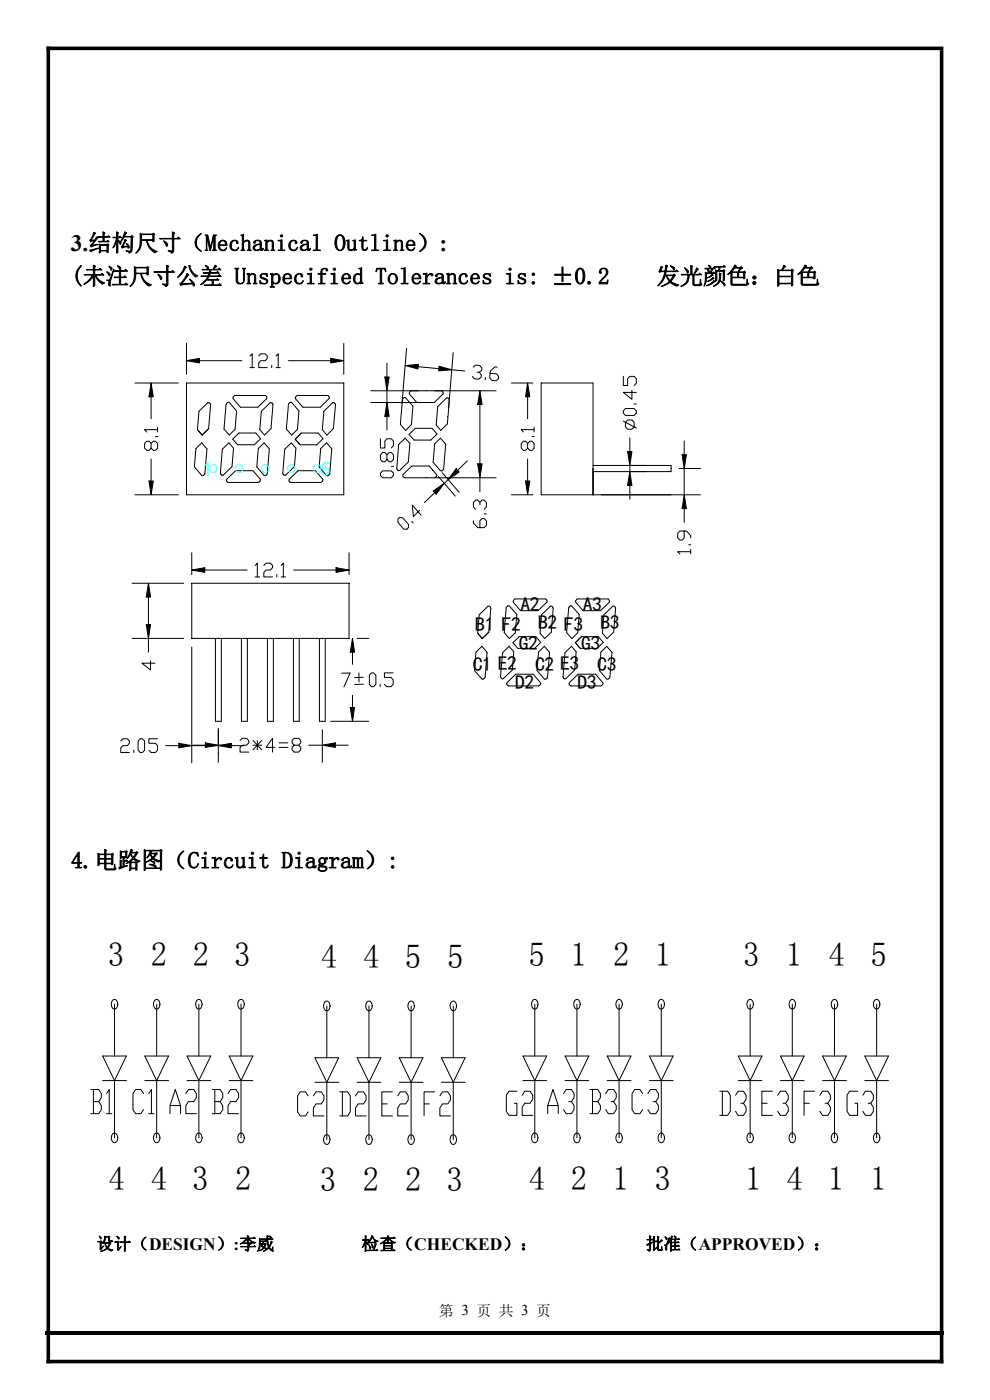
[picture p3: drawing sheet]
<svg xmlns="http://www.w3.org/2000/svg" width="210mm" height="297mm" viewBox="0 0 210 297" stroke-linecap="round" stroke-linejoin="round" font-family="sans-serif">
<path d="M9.7 282.3h190.5v.8h-190.5z" fill="#000"/>
<g fill="none" stroke="#000" stroke-width=".21">
<path d="M39.6 72.9v6.5M39.6 76.5l2.7-.5v1zM42.3 76.5h9M53 75.5l.5-.4v2.9M53 78h.9M54.9 75.5l.4-.4h1l.4 .4v.5l-.4 .5h-1l-.4 .5v1h1.8M57.6 77.5v.5M58.5 75.5l.5-.4v2.9M58.5 78h1M61.2 76.5h9M70.2 76l2.7 .5-2.7 .5zM72.9 72.9v6.5"/>
<path d="M81.6 80h.9l-.4 2.9zM82.1 77.1v2.9M86 77.5l2.7-.2v1zM86.2 73.9l-.9 11.7M88.7 77.8l4.4 .4M93.1 77.7l2.7 .8-2.7 .2zM95.8 78.5l2.8 .2M96.1 74.8l-1.2 15.1-1.4 1.4-1-1.1 .3-3.9 1.9-1.8h.4l.2 .4M100.4 77.9l.5-.4h.9l.4 .6v.4l-.5 .5h-.5M101.7 79l.4 .5v.5l-.5 .4h-.9l-.5-.5M105.5 77.9l-.5-.1-1 .9-.1 1.5 .4 .5 .9 .1 .5-.4 .1-.5-.4-.6-1.4-.1M132.2 79.9v1.9h.9v-1.5l.5-.4h.9l.5 .4v1l-.5 .5"/>
<path d="M28.6 81.3h9.2M32.1 81.3l.4 2.9h-.9zM32.1 94.1l.4-.5h.5l.4 .5v1l-.4 .4h-.5l-.4-.4v-1l-.5-.5h-.5l-.4 .5v1l.4 .4h.5l.5-.4M32.1 84.2v4.6M32.1 97.4v4.6M33 92.6h.4M33.4 90.7v.9M33.4 91.1h-2.7l.4 .5M39.6 81.3h33.3v23.7h-33.3zM41.6 95.2l1.2-1.2 1.1 1.2-.4 5.3-.5 .5-1.8-1.9zM42 91.3l.9 1M42.2 87.3l1.9-1.8a.44 .44 0 0 1 .6 .4l-.4 5-1.4 1.4-1-1.2z"/>
<path d="M47.2 95.3l1.4-1.3 .9 1.1-.3 3.9-1.8 1.8a.46 .46 0 0 1-.6-.4zM48 85.6l.5-.3 .2 .1 1.5 1.8-.3 3.9-1.3 1.2-1.1-1.3zM49.4 93.2l1.3-1.3h3.6l1 1.2-1.3 1.3h-3.6zM49.8 83.9h6.5l.3 .5-1.9 2h-3.7l-1.5-1.8-.1-.2zM54.8 95.2l1.2-1.2 1.1 1.2-.4 5.3-.5 .5-1.7-1.9zM55.4 87.3l1.9-1.8a.44 .44 0 0 1 .6 .4l-.4 5-1.4 1.4-1-1.2zM60.4 95.3l1.4-1.3 1 1.1-.4 3.9-1.8 1.8a.46 .46 0 0 1-.6-.4zM61.3 85.6l.4-.3 .2 .1 1.5 1.8-.3 3.9-1.2 1.2-1.2-1.3zM62.6 93.2l1 1.1M62.7 84.2l.3-.3h6.6l.3 .5-2 2h-3.7l-1.5-1.8zM63.9 92l-1.3 1.2M63.9 91.9h3.6l1 1.2-1.3 1.3h-3.5l-1.1-1.2z"/>
<path d="M68 95.2l1.3-1.2 1.1 1.2-.4 5.3-.6 .5-1.7-1.9zM68.7 87.3l1.8-1.8a.46 .46 0 0 1 .7 .4l-.5 5-1.4 1.4-.9-1.2zM78.6 82.9h26.6M80.7 93.1v1.9h.9v-1.4l.5-.5h.9l.5 .5v.9l-.5 .5M81.2 99.9h1.8l.5 .5v.5l-.5 .5h-1.8l-.5-.5v-.5zM82.1 85.4l.4 2.9h-.9zM82.1 96.5l.5-.5h.4l.5 .5v1l-.5 .5h-.5l-.4-.5v-1l-.5-.5h-.4l-.5 .5v1l.5 .5h.4l.5-.5M82.1 82.9v2.5M82.1 88.3v2.9M83 98.9h.5M84.6 94.3l1.4-1.3 1 1.1-.4 3.9-1.8 1.8a.44 .44 0 0 1-.6-.4zM85.5 84.6l.4-.3 .1 .1 1.6 1.8-.3 3.9-1.3 1.2-1.1-1.3z"/>
<path d="M86.8 92.1l1.3-1.2h3.5l1.1 1.2-1.3 1.3h-3.6zM87.2 82.9l-.3 .3v.4l1.5 1.8M92.2 94.2l1.2-1.2 1.2 1.2-.5 5.3-.5 .4-1.7-1.8zM93.7 82.9l.4 .5-.1 .2-1.9 1.8h-13.5M96.8 99.4l.6 .7-2.3 1.7zM99.1 97.8l-2 2M101.3 98.4h1l-.5 3zM101.8 85.8v12.6M101.8 82.9l.5 2.9h-1zM103 80.1l-.1 .5M108.5 81.3h4.6M111.9 94.1l.5-.5h.5l.4 .5v1l-.4 .4h-.5l-.5-.4v-1l-.4-.5h-.5l-.4 .5v1l.4 .4h.5l.4-.4"/>
<path d="M111.9 84.2v4.6M111.9 97.4v4.6M111.9 81.3l.5 2.9h-.9zM112.9 92.6h.4M113.3 90.7v.9M113.3 91.1h-2.7l.4 .5M125.8 98.7h16.6v1.4h-16.6M132.2 89.3l2.8 1.5M132.7 86.7h1.8l.5 .5v.4l-.5 .5h-1.8l-.5-.5v-.4zM133.1 89.1h.9l.5 .5v1l-.5 .5h-.9l-.4-.5v-1zM133.1 95.8h.9l-.4 2.9zM133.6 92.9v2.9"/>
<path d="M133.6 98.7v1.4M134 82.8v1.9l-1.8-1.5h2.8M134.5 85.7h.5M144.1 99.4h4.5M144.7 96.5h.9l-.5 2.9zM145.1 93.5v3M145.1 99.4v5.6M28.6 105h9.2M31.6 102h.9l-.4 3zM40.7 117.3v4.6M48.1 101.7l1.9-1.8h3.6l1.6 1.7a.56 .56 0 0 1-.4 .8h-6.3a.49 .49 0 0 1-.4-.7zM54.1 120l.5-.5v2.9"/>
<path d="M56 120l.4-.5h.9l.5 .5v.4l-.5 .5h-.9l-.4 .5v1h1.8M59.7 120l.4-.5v2.9M61.4 101.7l1.8-1.8h3.7l1.5 1.7a.57 .57 0 0 1-.4 .8h-6.3a.46 .46 0 0 1-.3-.7zM74 117.3v4.6M84.4 110.1l.4-.3h.6l1.3 1.5-.1 .6-.3 .4-.7-.1-1.2-1.4zM87.3 110.6l.3 .3M89 108.3l-1.3 1.3-.2-2.5 1.8 2.2M91.9 104.2l2.3-1.7-1.7 2.4zM92.2 101.4l.4-.4v-.4l-1.5-1.7h-3.7l-1.9 1.7a.47 .47 0 0 0 .4 .8h19.3M92.2 104.5l-2.2 2.1M93 101.1l3.6 4.1M93.8 100.3l3.6 4.1"/>
<path d="M95.1 101.8l-.9 .7M100.4 110.5v.5l.9 .9h1.4l.5-.4v-1l-.5-.5h-.4l-.5 .5v1.4M101.8 107.1v-.5l-.5-.5h-.4l-.5 .5v1l.5 .4M101.8 106.6l.5-.5h.4l.5 .5v1l-.5 .4M101.8 101.4v2.9M102.7 109h.5M108.5 105h4.6M111.5 102h.9l-.5 3zM125.8 105v-23.7h-11v23.7h33.8M133.6 100.1l.4 2.9h-.9zM133.6 103v2.9M145.1 105l.5 2.9h-.9z"/>
<path d="M145.1 107.9v2.9M145.1 112.7v1.4l-.4 .5h-.5l-.4-.5v-1l.4-.4h1.4l.9 .9v.5M146.1 115.6h.4M146.5 117h-2.7l.4 .5M146.5 116.5v1M28 123.7h10.9M28 135.4h10.9M31 132.5h.9l-.4 2.9zM31.5 126.7v5.8M31.5 135.4v3M31.5 123.7l.4 3h-.9zM40.7 123.7h33.3v11.7h-33.3z"/>
<path d="M40.7 137.3v24.5M40.7 120.9l2.7-.5v1zM43.4 120.9h9M47 135.4v17.6h-1.3v-17.6M52.5 135.4v17.6h-1.3v-17.6M54.1 122.4h1M58 135.4v17.6h-1.3v-17.6M58.7 121.9v.5M59.7 122.4h.9M62.3 120.9h9M63.5 135.4v17.6h-1.3v-17.6M69 135.4v17.6h-1.2v-17.6"/>
<path d="M71.3 120.4l2.7 .5-2.7 .5zM74.8 138.4v2.5M74.8 135.4l.4 3h-.9zM75.8 135.4h2.4M101 138.3l1.2-1.2 1.1 1.3-.4 5.2a.52 .52 0 0 1-.7 .4l-1.5-1.7zM101.4 134.5l.9 1M101.7 130.4l1.8-1.8a.46 .46 0 0 1 .6 .5l-.4 5-1.4 1.4-1-1.2zM106.6 138.5l1.4-1.4 1 1.2-.3 3.9-1.9 1.8a.43 .43 0 0 1-.6-.4zM107.5 128.8l.2-.2h.4l1.5 1.8-.3 3.9-1.3 1.2-1-1.3zM108.8 136.3l1.3-1.2h3.6l1 1.2-1.3 1.3h-3.6zM109.2 127.1h6.6l.3 .5-2 2h-3.7l-1.5-1.8-.1-.2zM114.2 138.3l1.3-1.2 1.1 1.3-.5 5.2a.52 .52 0 0 1-.7 .4l-1.5-1.7z"/>
<path d="M114.9 130.4l1.8-1.8a.46 .46 0 0 1 .7 .5l-.5 5-1.4 1.4-.9-1.2zM119.8 138.5l1.4-1.4 1 1.2-.3 3.9-1.8 1.8a.41 .41 0 0 1-.5-.1 .41 .41 0 0 1-.2-.3zM120.9 128.6h.4l1.6 1.8-.4 3.9-1.2 1.2-1.1-1.3 .4-5.2zM122 136.3l1.4-1.2h3.5l1.1 1.2-1.3 1.3h-3.6zM122 136.3l1 1.2M122.5 127.1h6.5l.3 .5-1.9 2h-3.7l-1.6-1.8v-.2zM123.3 135.1l-1.3 1.2M127.5 138.3l1.2-1.2 1.1 1.3-.4 5.2a.52 .52 0 0 1-.7 .4l-1.5-1.7zM128.1 130.4l1.9-1.8a.46 .46 0 0 1 .6 .5l-.4 5-1.4 1.4-1-1.2zM25.6 157.2l.5-.5h.9l.4 .5v.5l-.4 .5h-.9l-.5 .5v.9h1.8M28.4 159.1v.5M29.3 157.2l.5-.5h.4l.5 .5v1.9l-.5 .5h-.4l-.5-.5z"/>
<path d="M31.9 140.2v2l-1.8-1.5h2.8M33.4 156.7h-1.8v1h1.4l.4 .5v.9l-.4 .5h-.9l-.5-.5M35.2 158.2h2.7M37.9 157.7l2.8 .5-2.8 .5zM40.7 158.2h5.6M40.8 158.1h2.8M43.6 157.6l2.7 .5-2.7 .5zM46.3 154.5v7.2M46.3 158.1h2.9M46.3 158.2l2.8-.5v1zM49.1 158.2h2.7M50.9 157.1l.5-.5h.9l.5 .5v.5l-.5 .5h-.9l-.5 .5v1h1.9"/>
<path d="M53.7 157.1l1.8 2M53.7 158.1h1.8M54.6 157.1v2M55.5 157.1l-1.8 2M58.3 158.6h-1.9l1.4-2v3M59.2 157.6h1.8M59.2 158.6h1.8M63.3 158.1l.5 .5v.5l-.5 .5h-.9l-.4-.5v-.5l.4-.5h.9l.5-.5v-.5l-.5-.5h-.9l-.4 .5v.5l.4 .5M65.5 158.1h2.9M68.4 154.8v6.9M68.4 158.1l2.7-.5v1zM70.1 153h8.1"/>
<path d="M71.1 158.1h2.8M72.5 142.8h1.8l-1.3 2.9M74.3 150.1h.9l-.4 2.9zM74.8 147.5v2.6M76.1 142.7l.1 2M77.1 143.7h-1.9M77.1 145.1l-1.9 .1M78.8 142.7h.5l.4 .5v2l-.4 .5h-.5l-.4-.5v-2zM80.6 145.2v.5M83.4 142.7h-1.8v1h1.3l.5 .5v1l-.5 .5h-.9l-.4-.5M107.6 144.8l1.8-1.8h3.7l1.6 2-.5 .5h-6.3a.45 .45 0 0 1-.3-.7zM120.8 144.8l1.8-1.8h3.7l1.6 2-.5 .5h-6.3a.45 .45 0 0 1-.3-.7z"/>
<path d="M23.9 212.2a.62 .62 0 0 1 .7-.1 .62 .62 0 0 1 .3 .6v.7a.65 .65 0 0 1-.6 .7 .65 .65 0 0 1-.7-.7v-.7zM24.3 213.1v10.9M32.8 212.2a.62 .62 0 0 1 .7-.1 .62 .62 0 0 1 .4 .6v.7a.65 .65 0 0 1-.7 .7 .65 .65 0 0 1-.6-.7v-.7zM33.2 213.1v10.9M41.8 212.2a.62 .62 0 0 1 .7-.1 .62 .62 0 0 1 .3 .6v.7a.65 .65 0 0 1-.6 .7 .65 .65 0 0 1-.7-.7v-.7zM42.2 213.1v10.9M50.7 212.2a.62 .62 0 0 1 .7-.1 .62 .62 0 0 1 .4 .6v.7a.65 .65 0 0 1-.7 .7 .65 .65 0 0 1-.6-.7v-.7zM51.1 213.1v10.9M68.9 212.6a.63 .63 0 0 1 .7-.1 .63 .63 0 0 1 .4 .6v.6a.65 .65 0 0 1-.7 .7 .65 .65 0 0 1-.6-.7v-.6zM69.3 213.4v11M77.9 212.6a.71 .71 0 0 1 .8-.1 .71 .71 0 0 1 .2 .9v.3a.65 .65 0 0 1-.6 .7 .65 .65 0 0 1-.7-.7v-.6zM78.3 213.4v11"/>
<path d="M86.8 212.6a.63 .63 0 0 1 .7-.1 .63 .63 0 0 1 .4 .6v.6a.65 .65 0 0 1-.7 .7 .65 .65 0 0 1-.6-.7v-.6zM87.2 213.4v11M95.8 212.6a.63 .63 0 0 1 .7-.1 .63 .63 0 0 1 .3 .6v.6a.65 .65 0 0 1-.6 .7 .65 .65 0 0 1-.7-.7v-.6zM96.2 213.4v11M113 212.2a.62 .62 0 0 1 .7-.1 .62 .62 0 0 1 .4 .6v.7a.65 .65 0 0 1-.7 .7 .65 .65 0 0 1-.6-.7v-.7zM113.4 213.1v10.9M122 212.2a.62 .62 0 0 1 .7-.1 .62 .62 0 0 1 .3 .6v.7a.65 .65 0 0 1-.6 .7 .65 .65 0 0 1-.7-.7v-.7zM122.4 213.1v10.9M130.9 212.2a.62 .62 0 0 1 .7-.1 .62 .62 0 0 1 .4 .6v.7a.65 .65 0 0 1-.7 .7 .65 .65 0 0 1-.6-.7v-.7zM131.3 213.1v10.9M139.9 212.2a.62 .62 0 0 1 .7-.1 .62 .62 0 0 1 .3 .6v.7a.65 .65 0 0 1-.6 .7 .65 .65 0 0 1-.7-.7v-.7zM140.3 213.1v10.9"/>
<path d="M158.7 212.2a.62 .62 0 0 1 .7-.1 .62 .62 0 0 1 .4 .6v.7a.65 .65 0 0 1-.7 .7 .65 .65 0 0 1-.6-.7v-.7zM159.1 213.1v10.9M167.7 212.2a.62 .62 0 0 1 .7-.1 .62 .62 0 0 1 .3 .6v.7a.65 .65 0 0 1-.6 .7 .65 .65 0 0 1-.7-.7v-.7zM168.1 213.1v10.9M176.6 212.2a.62 .62 0 0 1 .7-.1 .62 .62 0 0 1 .4 .6v.7a.65 .65 0 0 1-.7 .7 .65 .65 0 0 1-.6-.7v-.7zM177 213.1v10.9M185.6 212.2a.62 .62 0 0 1 .7-.1 .62 .62 0 0 1 .3 .6v.7a.65 .65 0 0 1-.6 .7 .65 .65 0 0 1-.7-.7v-.7zM186 213.1v10.9M19.3 231.1h1.6l.6 .9v.8l-.6 .9M19.8 231.1v5.2M19.8 233.7h1.1l.6 .8v.9l-.6 .9h-1.6M21.8 229.2h5"/>
<path d="M21.8 224h5l-2.5 5.2zM22.6 232l.6-.9v5.2M22.6 236.3h1.1M24.3 229.2v12.2M30.4 232l-.5-.9h-1.1l-.6 .9v3.4l.6 .9h1.1l.5-.9M30.7 229.2h5.1M30.7 224h5.1l-2.6 5.2zM31.6 232l.5-.9v5.2M31.6 236.3h1.1M33.2 229.2v12.2M36.1 236.3v-1.8l1.1-3.4 1.1 3.4v1.8M36.1 234.5h2.2"/>
<path d="M39.4 232l.6-.9h1.1l.6 .9v.8l-.6 .9h-1.1l-.6 .8v1.8h2.3M39.7 229.2h5M39.7 224h5l-2.5 5.2zM42.2 229.2v12.2M45 231.1h1.7l.6 .9v.8l-.6 .9M45.6 233.7h1.1l.6 .8v.9l-.6 .9h-1.7M45.6 231.1v5.2M48.4 232l.5-.9h1.1l.6 .9v.8l-.6 .9h-1.1l-.5 .8v1.8h2.2M48.6 229.2h5M48.6 224h5l-2.5 5.2zM51.1 229.2v12.2M65.4 232.5l-.6-.9h-1.1l-.6 .9v3.4l.6 .8h1.1l.6-.8"/>
<path d="M66.5 232.5l.5-.9h1.2l.5 .9v.8l-.5 .9h-1.2l-.5 .8v1.7h2.2M66.8 229.6h5M66.8 224.4h5l-2.5 5.2zM69.3 229.6v12.2M72.1 231.6h1.6l.6 .9v3.4l-.6 .8h-1.6M72.6 231.6v5.1M75.4 232.5l.6-.9h1.1l.6 .9v.8l-.6 .9h-1.1l-.6 .8v1.7h2.3M75.8 229.6h5M75.8 224.4h5l-2.5 5.2zM78.3 229.6v12.2M81 234.2h1.1M83.2 231.6h-2.2v5.1h2.2"/>
<path d="M84.4 232.5l.5-.9h1.1l.6 .9v.8l-.6 .9h-1.1l-.5 .8v1.7h2.2M84.7 229.6h5M84.7 224.4h5l-2.5 5.2zM87.2 229.6v12.2M90 234.2h1.1M92.2 231.6h-2.2v5.1M93.3 232.5l.6-.9h1.1l.5 .9v.8l-.5 .9h-1.1l-.6 .8v1.7h2.2M93.6 229.6h5.1M93.6 224.4h5.1l-2.5 5.2zM96.2 229.6v12.2M109.6 231.5h-1.6l-.6 .9v3.4l.6 .8h1.6v-2.5h-.5M110.8 232.4l.5-.9h1.1l.6 .9v.8l-.6 .9h-1.1l-.5 .8v1.7h2.2"/>
<path d="M110.9 229.2h5.1M110.9 224h5.1l-2.6 5.2zM113.4 229.2v12.2M116.2 236.3v-1.8l1.1-3.4 1.1 3.4v1.8M116.2 234.5h2.2M119.5 232l.6-.9h1.1l.6 .9v.8l-.6 .9h-.5M119.9 229.2h5M119.9 224h5l-2.5 5.2zM121.2 233.7l.6 .8v.9l-.6 .9h-1.1l-.6-.9M122.4 229.2v12.2M125.1 231.1h1.7l.6 .9v.8l-.6 .9M125.7 233.7h1.1l.6 .8v.9l-.6 .9h-1.7"/>
<path d="M125.7 231.1v5.2M128.5 232l.5-.9h1.2l.5 .9v.8l-.5 .9h-.6M128.8 229.2h5M128.8 224h5l-2.5 5.2zM130.2 233.7l.5 .8v.9l-.5 .9h-1.2l-.5-.9M131.3 229.2v12.2M136.3 232l-.5-.9h-1.2l-.5 .9v3.4l.5 .9h1.2l.5-.9M137.4 232l.6-.9h1.1l.6 .9v.8l-.6 .9h-.5M137.8 229.2h5M137.8 224h5l-2.5 5.2zM139.1 233.7l.6 .8v.9l-.6 .9h-1.1l-.6-.9M140.3 229.2v12.2"/>
<path d="M152.7 231.5h1.7l.5 .9v3.4l-.5 .8h-1.7M153.2 231.5v5.1M156 232.4l.6-.9h1.1l.6 .9v.8l-.6 .9h-.6M156.6 229.2h5M156.6 224h5l-2.5 5.2zM157.7 234.1l.6 .8v.9l-.6 .8h-1.1l-.6-.8M159.1 229.2v12.2M161.6 234.1h1.1M163.9 231.5h-2.3v5.1h2.3M165 232.4l.5-.9h1.1l.6 .9v.8l-.6 .9h-.5M165.6 229.2h5M165.6 224h5l-2.5 5.2z"/>
<path d="M166.6 234.1l.6 .8v.9l-.6 .8h-1.1l-.5-.8M168.1 229.2v12.2M170.6 234.1h1.1M172.8 231.5h-2.2v5.1M173.9 232.4l.6-.9h1.1l.6 .9v.8l-.6 .9h-.6M174.5 229.2h5M174.5 224h5l-2.5 5.2zM175.6 234.1l.6 .8v.9l-.6 .8h-1.1l-.6-.8M177 229.2v12.2M181.9 231.5h-1.7l-.5 .9v3.4l.5 .8h1.7v-2.5h-.5M183 232.4l.6-.9h1.1l.6 .9v.8l-.6 .9h-.5M183.4 229.2h5.1"/>
<path d="M183.4 224h5.1l-2.5 5.2zM184.7 234.1l.6 .8v.9l-.6 .8h-1.1l-.6-.8M186 229.2v12.2M23.9 240.6a.62 .62 0 0 1 .7-.2 .62 .62 0 0 1 .3 .7v.6a.65 .65 0 0 1-.6 .7 .65 .65 0 0 1-.7-.7v-.6zM32.8 240.6a.62 .62 0 0 1 .8-.2 .62 .62 0 0 1 .3 .7v.6a.65 .65 0 0 1-.7 .7 .65 .65 0 0 1-.6-.7v-.6zM41.8 240.6a.62 .62 0 0 1 .7-.2 .62 .62 0 0 1 .3 .7v.6a.65 .65 0 0 1-.6 .7 .65 .65 0 0 1-.7-.7v-.6zM50.7 240.6a.62 .62 0 0 1 .7-.2 .62 .62 0 0 1 .4 .7v.6a.65 .65 0 0 1-.7 .7 .65 .65 0 0 1-.6-.7v-.6zM68.9 240.9a.62 .62 0 0 1 .7-.1 .62 .62 0 0 1 .4 .6v.7a.65 .65 0 0 1-.7 .7 .65 .65 0 0 1-.6-.7v-.7zM77.9 240.9a.63 .63 0 0 1 .7-.1 .63 .63 0 0 1 .3 .6v.7a.65 .65 0 0 1-.6 .7 .65 .65 0 0 1-.7-.7v-.7zM86.8 240.9a.62 .62 0 0 1 .7-.1 .62 .62 0 0 1 .4 .6v.7a.65 .65 0 0 1-.7 .7 .65 .65 0 0 1-.6-.7v-.7zM95.8 240.9a.62 .62 0 0 1 .7-.1 .62 .62 0 0 1 .3 .6v.7a.65 .65 0 0 1-.6 .7 .65 .65 0 0 1-.7-.7v-.7zM113 240.6a.62 .62 0 0 1 .7-.2 .62 .62 0 0 1 .4 .7v.6a.65 .65 0 0 1-.7 .7 .65 .65 0 0 1-.6-.7v-.6z"/>
<path d="M122 240.6a.62 .62 0 0 1 .7-.2 .62 .62 0 0 1 .3 .7v.6a.65 .65 0 0 1-.6 .7 .65 .65 0 0 1-.7-.7v-.6zM130.9 240.6a.62 .62 0 0 1 .7-.2 .62 .62 0 0 1 .4 .7v.6a.65 .65 0 0 1-.7 .7 .65 .65 0 0 1-.6-.7v-.6zM139.9 240.6a.62 .62 0 0 1 .7-.2 .62 .62 0 0 1 .3 .7v.6a.65 .65 0 0 1-.6 .7 .65 .65 0 0 1-.7-.7v-.6zM158.7 240.6a.62 .62 0 0 1 .7-.2 .62 .62 0 0 1 .4 .7v.6a.65 .65 0 0 1-.7 .7 .65 .65 0 0 1-.6-.7v-.6zM167.7 240.6a.62 .62 0 0 1 .7-.2 .62 .62 0 0 1 .3 .7v.6a.65 .65 0 0 1-.6 .7 .65 .65 0 0 1-.7-.7v-.6zM176.6 240.6a.62 .62 0 0 1 .7-.2 .62 .62 0 0 1 .4 .7v.6a.65 .65 0 0 1-.7 .7 .65 .65 0 0 1-.6-.7v-.6zM185.6 240.6a.62 .62 0 0 1 .7-.2 .62 .62 0 0 1 .3 .7v.6a.65 .65 0 0 1-.6 .7 .65 .65 0 0 1-.7-.7v-.6z"/>
</g>
<g fill="#000">
<path d="M39.6 76.5l2.7-.5v1zM70.2 76l2.7 .5-2.7 .5zM81.6 80h.9l-.4 2.9zM86 77.5l2.7-.2v1zM93.1 77.7l2.7 .8-2.7 .2zM32.1 81.3l.4 2.9h-.9zM82.1 85.4l.4 2.9h-.9zM96.8 99.4l.6 .7-2.3 1.7zM101.8 82.9l.5 2.9h-1zM101.3 98.4h1l-.5 3zM111.9 81.3l.5 2.9h-.9zM133.1 95.8h.9l-.4 2.9z"/>
<path d="M144.7 96.5h.9l-.5 2.9zM31.6 102h.9l-.4 3zM91.9 104.2l2.3-1.7-1.7 2.4zM111.5 102h.9l-.5 3zM133.6 100.1l.4 2.9h-.9zM145.1 105l.5 2.9h-.9zM31.5 123.7l.4 3h-.9zM31 132.5h.9l-.4 2.9zM40.7 120.9l2.7-.5v1zM71.3 120.4l2.7 .5-2.7 .5zM74.8 135.4l.4 3h-.9zM37.9 157.7l2.8 .5-2.8 .5z"/>
<path d="M43.6 157.6l2.7 .5-2.7 .5zM46.3 158.2l2.8-.5v1zM68.4 158.1l2.7-.5v1zM74.3 150.1h.9l-.4 2.9z"/>
</g>
<g fill="none" stroke="#0ff" stroke-width=".21">
<circle cx="45.2" cy="99.4" r=".84"/>
<circle cx="50.7" cy="99.4" r=".84"/>
<circle cx="56.2" cy="99.4" r=".84"/>
<circle cx="61.8" cy="99.4" r=".84"/>
<circle cx="67.3" cy="99.4" r=".84"/>
</g>
<path d="M9.9 10.3h190.2M10.2 9.9v279.3M199.7 10.6v278.6M9.9 288.8h190.2" fill="none" stroke="#000" stroke-width=".76" stroke-linecap="butt"/>
<g font-size="7.1">
<text x="22.8" y="205">3</text>
<text x="32" y="205">2</text>
<text x="40.9" y="205">2</text>
<text x="49.7" y="205">3</text>
<text x="68.1" y="205.3">4</text>
<text x="77" y="205.3">4</text>
<text x="85.9" y="205.3">5</text>
<text x="94.8" y="205.3">5</text>
<text x="112.1" y="205">5</text>
<text x="121" y="205">1</text>
<text x="130.1" y="205">2</text>
<text x="138.9" y="205">1</text>
<text x="157.7" y="205">3</text>
<text x="166.7" y="205">1</text>
<text x="175.8" y="205">4</text>
<text x="184.6" y="205">5</text>
<text x="23.1" y="252.4">4</text>
<text x="32" y="252.4">4</text>
<text x="40.7" y="252.4">3</text>
<text x="49.9" y="252.4">2</text>
<text x="67.9" y="252.8">3</text>
<text x="77" y="252.8">2</text>
<text x="85.9" y="252.8">2</text>
<text x="94.7" y="252.8">3</text>
<text x="112.2" y="252.4">4</text>
<text x="121.1" y="252.4">2</text>
<text x="130" y="252.4">1</text>
<text x="138.8" y="252.4">3</text>
<text x="158.1" y="252.4">1</text>
<text x="166.8" y="252.4">4</text>
<text x="175.6" y="252.4">1</text>
<text x="184.6" y="252.4">1</text>
</g>
<g font-size="5">
<text x="15" y="53.2">3.结构尺寸（Mechanical Outline）:</text>
<text x="15" y="60.3">(未注尺寸公差 Unspecified Tolerances is: ±0.2</text>
<text x="139.2" y="60.3">发光颜色：白色</text>
<text x="15" y="184.2">4.电路图（Circuit Diagram）:</text>
</g>
<g font-size="4.2" fill="#0ff">
<text x="43.1" y="101">1</text>
<text x="68.1" y="101">5</text>
</g>
<g font-size="4.2">
<text x="110.4" y="129.7">A2</text>
<text x="123.6" y="129.7">A3</text>
<text x="100.8" y="133.8">B1 F2</text>
<text x="110" y="137.9">G2</text>
<text x="114.2" y="133.5">B2 F3</text>
<text x="123.2" y="137.9">G3</text>
<text x="127.4" y="133.5">B3</text>
<text x="100.3" y="142.3">C1 E2</text>
<text x="113.5" y="142.4">C2 E3</text>
<text x="126.7" y="142.4">C3</text>
<text x="109.3" y="146.1">D2</text>
<text x="122.5" y="146.1">D3</text>
</g>
<g font-size="3.7">
<text x="20.4" y="265.2">设计（DESIGN）:李威</text>
<text x="76.7" y="265.2">检查（CHECKED）：</text>
<text x="137" y="265.2">批准（APPROVED）：</text>
</g>
<text font-size="3.2" x="93.1" y="279.1">第 3 页 共 3 页</text>
</svg>
